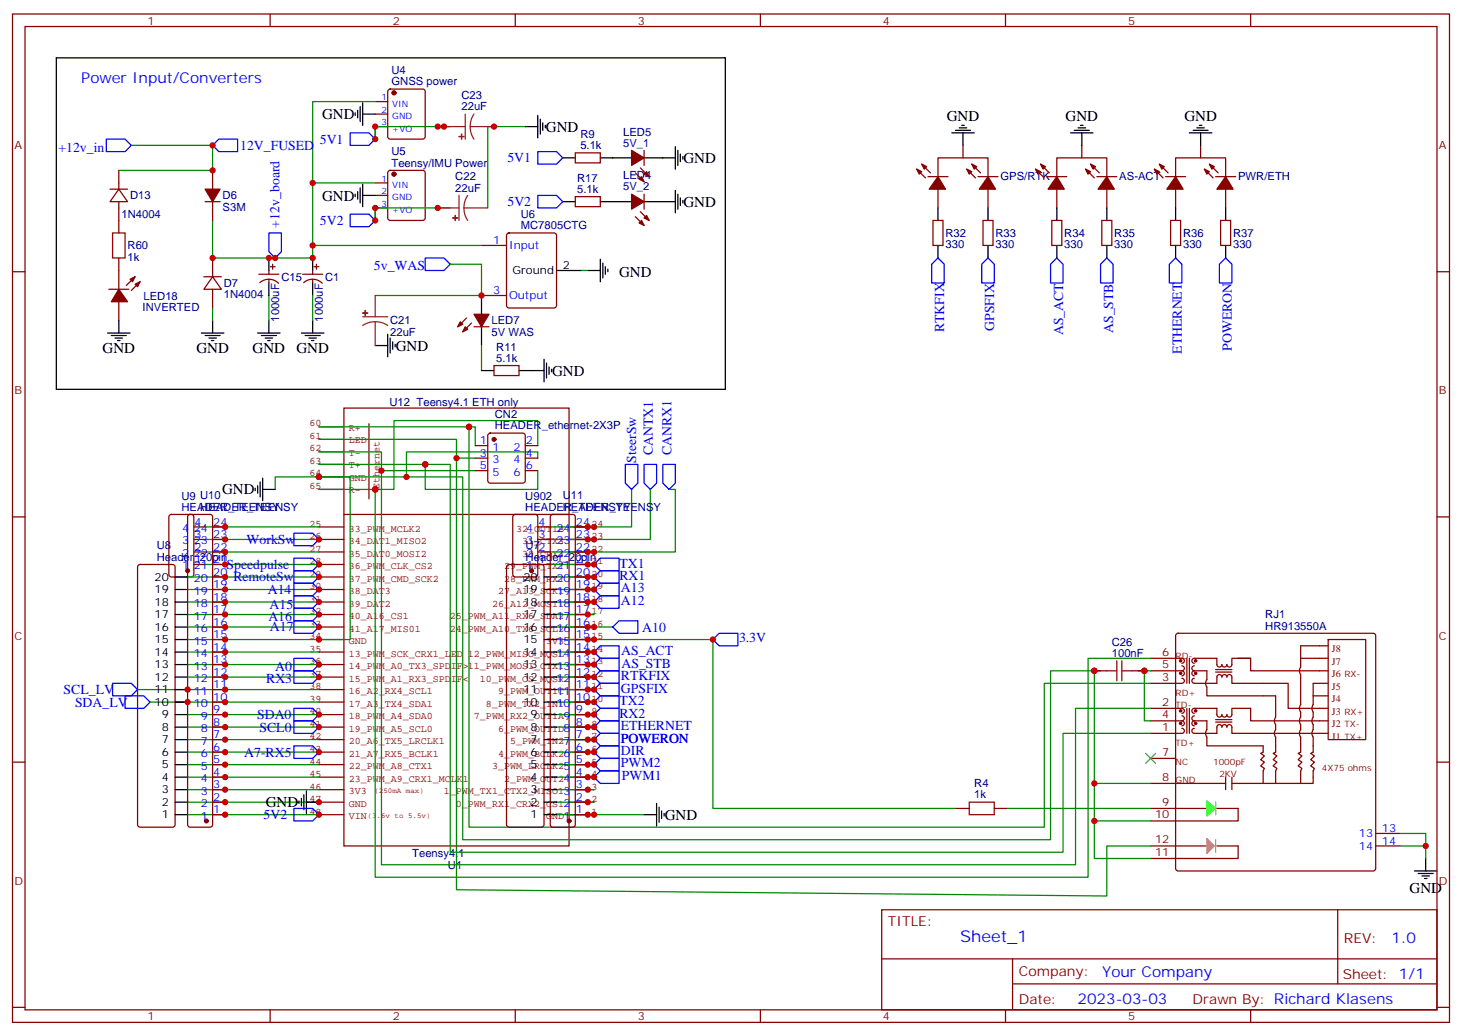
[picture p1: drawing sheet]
<svg xmlns="http://www.w3.org/2000/svg" width="412mm" height="292mm" viewBox="0 0 412 292" stroke-linecap="round" stroke-linejoin="round" font-family="sans-serif">
<g fill="none" stroke="#850000" stroke-width=".35">
<path d="M97 115.1h63.5v123.4h-63.5zM104.1 119.5v21.2M90 120.4h7M90 123.9h7M90 127.4h7M90 131h7M90 134.5h7M90 138h7M90 159.2h7M90 155.6h7M90 152.1h7M90 148.6h7"/>
<path d="M97 145.1h63.5M157 152.1h.1M160.5 159.2h7.1M160.5 155.6h7.1M160.5 152.1h7.1M160.5 148.6h7.1M90 176.8h7M90 173.3h7M90 169.8h7M90 166.2h7M90 162.7h7M160.5 176.8h7.1"/>
<path d="M160.5 173.3h7.1M160.5 169.8h7.1M160.5 166.2h7.1M160.5 162.7h7.1M90 198h7M90 194.5h7M90 190.9h7M90 187.4h7M90 183.9h7M90 180.3h7M160.5 198h7.1M160.5 194.5h7.1"/>
<path d="M160.5 190.9h7.1M160.5 187.4h7.1M160.5 183.9h7.1M160.5 180.3h7.1M90 201.5h7M90 205h7M90 208.6h7M90 212.1h7M90 215.6h7M90 219.1h7M160.5 201.5h7.1M160.5 205h7.1"/>
<path d="M160.5 208.6h7.1M160.5 212.1h7.1M160.5 215.6h7.1M160.5 219.1h7.1M90 222.7h7M90 226.2h7M90 229.7h7M160.5 222.7h7.1M160.5 226.2h7.1M160.5 229.7h7.1"/>
</g>
<g fill="none" stroke="#008700" stroke-width=".35">
<path d="M105.8 28.6h-17.6v23M105.8 35.7v3.5v-3.5h21.2M123.5 35.7h1.7M148.2 35.7h-10.6v22.9M37 41h23v7h-26.5M105.8 51.6h-17.6v21.1h-28.2v-10.5M105.8 58.6v3.6v-3.6h21.2M88.2 69.2h47.6M127 74.5h8.8v8.8h-30M164 76.3h1.8M60 86.9v3.5M75.8 83.3v7.1"/>
<path d="M88.2 83.3v7.1M135.8 97.4v7.1M77.6 138v-3.5h21.2v45.8h-45.9M90 138h15.8v109.4h201.1v-61.8h17.7M90 127.4h17.6v116.4h195.8v-44.1h21.2M90 131h37v109.3h172.9v-33.5h24.7M90 123.9h38.8v127l183.4 1.8v-14.2h12.4M90 120.4h42.3v112.9h162.3v-40.6h30M90 134.5h40.5v102.3h165.8v-47.6h14.1M107.6 132.7h26.5M119.9 131v7h31.8v-5.3M128.8 129.2h5.3"/>
<path d="M132.3 120.4h1.8v5.3M151.7 125.7v-7.1h-40.6v19.4h-5.3M151.7 129.2v-1.8h-37v7.1M178.2 138v10.6h-23M183.4 138v14.1h-28.2M188.7 138h1.8v17.6h-35.3M58.2 148.6h31.8M58.2 152.1h31.8M58.2 155.6h31.8M58.2 159.2h31.8M155.2 159.2h12.4M52.9 176.8h37.1"/>
<path d="M52.9 162.7h37.1M52.9 166.2h37.1M52.9 169.8h37.1M52.9 173.3h37.1M157 176.8h15.9M157 162.7h10.6M157 166.2h10.6M157 169.8h10.6M157 173.3h10.6M38.8 194.5h51.2M42.3 198h47.7M52.9 183.9h37.1"/>
<path d="M52.9 187.4h37.1M52.9 190.9h37.1M157 180.3h44.1v47.7h68.8M157 198h10.6M157 183.9h10.6M157 187.4h10.6M157 190.9h10.6M157 194.5h10.6M308.7 189.2v52.9h15.9M321 189.2h3.6M322.8 189.2v14.1h1.8M52.9 201.5h37.1"/>
<path d="M52.9 205h37.1M52.9 208.6h37.1M52.9 212.1h37.1M52.9 215.6h37.1M52.9 219.1h37.1M157 201.5h10.6M157 205h10.6M157 208.6h10.6M157 212.1h10.6M157 215.6h10.6M157 219.1h10.6M52.9 222.7h37.1"/>
<path d="M52.9 226.2h37.1M52.9 229.7h37.1M157 222.7h10.6M157 226.2h10.6M157 229.7h24.7M284 228h40.6M308.7 231.5h15.9M308.7 220.9h15.9M395.1 238.5h7.1v3.6M395.1 235h7.1v3.5"/>
</g>
<g fill="none" stroke="#870000" stroke-width=".35">
<path d="M3.5 4h405.4v284.3h-405.4zM7.1 7.5h398.2v277.3h-398.2zM76.2 4v3.5M145.3 4v3.5M214.5 4v3.5M283.6 4v3.5M352.8 4v3.5M105.8 28.6h3.6M105.8 32.2h3.6M105.8 35.7h3.6M109.6 25.3l.5-.2h9.1l.5 .2 .2 .5v12.7l-.2 .5-.5 .2h-9.1l-.5-.2-.2-.5v-12.7zM31 53.3h5"/>
<path d="M33.5 53.3l2.5 3.6h-5zM33.5 48v5.3M33.5 56.9v8.8M57.9 56.9h4.2M60 48v5.3M60 56.9v5.3M105.8 51.6h3.6M105.8 55.1h3.6M105.8 58.6h3.6M109.6 48.3l.5-.3h9.1l.5 .3 .2 .5v12.7l-.2 .5-.5 .2h-9.1l-.5-.3-.2-.4v-12.7zM162.3 55.5h7v2.8h-7zM162.3 43.1h7v2.8h-7z"/>
<path d="M179.2 48.8l2.5 2.4M180.6 59.7l2.5 2.5M180.6 47.3l2.5 2.5M181.7 42.4v4.2M181.7 54.8v4.2M258.6 47.7l2.5 2.5M260 46.3l2.5 2.5M261.8 49.8h5.6M264.6 51.6v-7.1h14.1v7.1M264.6 53.3v5.3M271.6 41v3.5M272.7 47.7l2.5 2.5"/>
<path d="M274.1 46.3l2.5 2.5M275.9 49.8h5.6M278.7 53.3v5.3M292.1 47.7l2.5 2.5M293.5 46.3l2.5 2.5M295.3 49.8h5.6M298.1 51.6v-7.1h14.1v7.1M298.1 53.3v5.3M305.2 41v3.5M306.2 47.7l2.5 2.5M307.6 46.3l2.5 2.5M309.4 49.8h5.6"/>
<path d="M312.2 53.3v5.3M325.6 47.7l2.5 2.5M327 46.3l2.5 2.5M328.8 49.8h5.6M331.6 51.6v-7.1h14.1v7.1M331.6 53.3v5.3M338.7 41v3.5M339.7 47.7l2.5 2.5M341.1 46.3l2.5 2.5M342.9 49.8h5.6M345.7 53.3v5.3M3.5 76.6h3.6"/>
<path d="M33.5 72.7v8.9M38.1 78l-2.5 2.5M39.5 79.4l-2.5 2.5M57.5 78h4.9M60 78l2.4 3.6h-4.9zM60 72.7v5.3M73 77.3h5.7M73.3 79.7a3.8 3.8 0 0 1 5.3 .2M75.8 76.3v1M75.8 78.7v1.1M76.2 75.2h1.4M76.9 74.5v1.4"/>
<path d="M85.4 77.3h5.6M85.7 79.7a3.8 3.8 0 0 1 5.2 .2M88.2 76.3v1M88.2 78.7v1.1M88.5 75.2h1.5M89.3 74.5v1.4M135.8 69.2h7.1M143.1 65.9l.5-.2h12.7l.6 .4 .1 20-.5 .7-12.9 .1-.7-.5v-20zM179.2 61.1l2.5 2.5M263.2 62.2h2.8v7h-2.8zM277.3 62.2h2.8v7h-2.8zM296.7 62.2h2.8v7h-2.8z"/>
<path d="M310.8 62.2h2.8v7h-2.8zM330.2 62.2h2.8v7h-2.8zM344.3 62.2h2.8v7h-2.8zM405.3 76.6h3.6M30.7 81.6h5.6M33.5 85.1v5.3M60 81.6v5.3M131.6 89.7l-2.5 2.4M133 91.1l-2.5 2.5M133.7 92.1h4.2M135.8 83.3h7.1M139.3 103.1h7.1v2.8h-7.1z"/>
<path d="M134.1 125.7h3.5M134.1 129.2h3.5M134.1 132.7h3.5M137.8 122.3l.5-.2h9.2l.5 .2 .2 .5v12.7l-.3 .5-.4 .2h-9.2l-.5-.2-.2-.5v-12.7zM148.2 125.7h3.5M148.2 129.2h3.5M148.2 132.7h3.5M3.5 145.8h3.6M39 159.4l.5-.2h9.2l.5 .2 .2 .5v72.7l-.2 .5-.5 .2h-9.2l-.5-.3-.2-.4v-72.7zM47.9 145.3l.4-.2h5.7l.6 .4 .1 16.5-.5 .6-5.9 .1-.6-.5-.1-16.4zM53.2 145.3l.4-.2h5.7l.5 .2 .2 .5v86.8l-.3 .5-.4 .2h-5.7l-.5-.3-.2-.4v-86.8zM54.7 159.2h3.5"/>
<path d="M54.7 155.6h3.5M54.7 152.1h3.5M54.7 148.6h3.5M60 159.2h3.5M60 155.6h3.5M60 152.1h3.5M60 148.6h3.5M143.1 159.4l.5-.2h9.2l.5 .2 .2 .5v72.7l-.3 .5-.4 .2h-9.2l-.5-.3-.2-.4v-72.7zM144.9 145.3l.4-.2h5.7l.6 .4 .1 16.5-.5 .6-5.9 .1-.6-.5-.1-16.4zM151.7 159.2h3.5M151.7 155.6h3.5M151.7 152.1h3.5"/>
<path d="M151.7 148.6h3.5M155.5 145.3l.4-.2h5.7l.5 .2 .2 .5v86.8l-.3 .5-.4 .2h-5.7l-.5-.3-.2-.4v-86.8zM162.3 159.2h3.5M162.3 155.6h3.5M162.3 152.1h3.5M162.3 148.6h3.5M405.3 145.8h3.6M60 176.8h3.5M60 173.3h3.5M60 169.8h3.5M60 166.2h3.5M60 162.7h3.5"/>
<path d="M162.3 176.8h3.5M162.3 173.3h3.5M162.3 169.8h3.5M162.3 166.2h3.5M162.3 162.7h3.5M331.8 178.8l.5-.2h55l.5 .2 .3 .5v65.6l-.3 .5-.5 .2h-55l-.5-.2-.2-.5v-65.6zM60 198h3.5M60 194.5h3.5M60 190.9h3.5M60 187.4h3.5M60 183.9h3.5M60 180.3h3.5"/>
<path d="M162.3 198h3.5M162.3 194.5h3.5M162.3 190.9h3.5M162.3 187.4h3.5M162.3 183.9h3.5M162.3 180.3h3.5M308.7 189.2h3.5M319.3 189.2h3.5M324.6 185.6h8.8a.71 .71 0 0 1 .7 .7 .71 .71 0 0 1-.7 .7M324.6 199.7h8.8a.71 .71 0 0 1 .7 .7 .71 .71 0 0 1-.7 .8M324.6 189.2h8.8M333.4 187.7a.71 .71 0 0 1 .7 .8 .71 .71 0 0 1-.7 .7"/>
<path d="M333.4 191.3a.71 .71 0 0 1 .7 .7 .71 .71 0 0 1-.7 .7h-8.8M333.4 189.2a.71 .71 0 0 1 .7 .7 .71 .71 0 0 1-.7 .7M334.8 185.6v7.1M334.8 199.7v7.1M335.5 185.6v7.1M335.5 199.7v7.1M336.9 187.7a.71 .71 0 0 0-.7 .8 .71 .71 0 0 0 .7 .7M336.9 191.3a.71 .71 0 0 0-.7 .7 .71 .71 0 0 0 .7 .7h6.4v-1.8a.71 .71 0 0 1 .7-.7 .71 .71 0 0 1 .7 .7 .71 .71 0 0 1 .7-.7 .71 .71 0 0 1 .7 .7 .71 .71 0 0 1 .7-.7 .71 .71 0 0 1 .7 .7v1.8h15.9v7h11.2M336.9 189.2a.71 .71 0 0 0-.7 .7 .71 .71 0 0 0 .7 .7M336.9 189.2h3.5v2.4a1.77 1.77 0 0 0 0 2.1v2.5h19.4v6a1.77 1.77 0 0 0 0 2.1M342.9 188.8h4.6M342.9 189.5h4.6"/>
<path d="M349.2 185.6h3.6v3.6h21.8M352.8 185.6h-5.3v1.8a.71 .71 0 0 1-.7 .7 .71 .71 0 0 1-.7-.7 .71 .71 0 0 1-.7 .7 .71 .71 0 0 1-.7-.7 .71 .71 0 0 1-.7 .7 .71 .71 0 0 1-.7-.7v-1.8h-6.4a.71 .71 0 0 0-.7 .7 .71 .71 0 0 0 .7 .7M366.9 185.6h7.7M370.4 196.2h4.2M374.6 180.3h10.6v28.3h-10.6zM374.6 182.1h-7.7v6a1.77 1.77 0 0 0 0 2.1v8.5a1.77 1.77 0 0 0 0 2.1v1.4a1.77 1.77 0 0 0 0 2.1v1.4a1.77 1.77 0 0 0 0 2.1M374.6 192.7h-4.2v6a1.77 1.77 0 0 0 0 2.1v1.4a1.77 1.77 0 0 0 0 2.1v1.4a1.77 1.77 0 0 0 0 2.1M3.5 214.9h3.6M60 219.1h3.5M60 215.6h3.5M60 212.1h3.5M60 208.6h3.5"/>
<path d="M60 205h3.5M60 201.5h3.5M162.3 219.1h3.5M162.3 215.6h3.5M162.3 212.1h3.5M162.3 208.6h3.5M162.3 205h3.5M162.3 201.5h3.5M324.6 203.3h8.8M324.6 213.9h7M333.4 201.9a.71 .71 0 0 1 .7 .7 .71 .71 0 0 1-.7 .7M333.4 205.4a.71 .71 0 0 1 .7 .7 .71 .71 0 0 1-.7 .7h-8.8"/>
<path d="M333.4 203.3a.71 .71 0 0 1 .7 .7 .71 .71 0 0 1-.7 .7M336.9 201.9a.71 .71 0 0 0-.7 .7 .71 .71 0 0 0 .7 .7M336.9 201.2a.71 .71 0 0 1-.7-.8 .71 .71 0 0 1 .7-.7h6.4v1.8a.71 .71 0 0 0 .7 .7 .71 .71 0 0 0 .7-.7 .71 .71 0 0 0 .7 .7 .71 .71 0 0 0 .7-.7 .71 .71 0 0 0 .7 .7 .71 .71 0 0 0 .7-.7v-1.8h5.3v3.6h21.8M336.9 205.4a.71 .71 0 0 0-.7 .7 .71 .71 0 0 0 .7 .7h6.4v-1.8a.71 .71 0 0 1 .7-.7 .71 .71 0 0 1 .7 .7 .71 .71 0 0 1 .7-.7 .71 .71 0 0 1 .7 .7 .71 .71 0 0 1 .7-.7 .71 .71 0 0 1 .7 .7v1.8h27.1M336.9 203.3a.71 .71 0 0 0-.7 .7 .71 .71 0 0 0 .7 .7M336.9 203.3h3.5v2.4a1.77 1.77 0 0 0 0 2.1M340.4 207.9v2.4h15.9v1.8l-.7 .3 1.1 .7-1.1 1.1 1.1 .7-1.1 1.1 1.1 .7-.4 .7v3.5M342.9 202.9h4.6M342.9 203.6h4.6M345.7 219.1v3.6M347.5 219.1v3.6M359.8 204.3v1.4a1.77 1.77 0 0 0 0 2.1"/>
<path d="M359.8 207.9v4.2l-.7 .3 1.1 .7-1.1 1.1 1.1 .7-1.1 1.1 1.1 .7-.4 .7v3.5M366.9 207.9v4.2l-.7 .3 1 .7-1 1.1 1 .7-1 1.1 1 .7-.3 .7v3.5M370.4 207.9v4.2l-.7 .3 1.1 .7-1.1 1.1 1.1 .7-1.1 1.1 1.1 .7-.4 .7v3.5h-22.9M405.3 214.9h3.6M60 229.7h3.5M60 226.2h3.5M60 222.7h3.5M162.3 229.7h3.5M162.3 226.2h3.5M162.3 222.7h3.5M269.9 228h3.5M280.5 228h3.5"/>
<path d="M324.6 220.9h21.1M324.6 228h15.5M324.6 238.5h15.5M343.3 238.5h5.9v3.6h-24.6M343.3 228h5.9v3.5h-24.6M388.1 238.5h7M388.1 235h7M248.7 256.5h156.6v28.3h-156.6zM377.3 256.6v20.8M248.7 270.4h156.5M285.6 277.4h119.6M285.6 270.4v14.1"/>
<path d="M3.5 284.1h3.6M76.2 284.8v3.5M145.3 284.8v3.5M214.5 284.8v3.5M283.6 284.8v3.5M352.8 284.8v3.5M405.3 284.1h3.6"/>
</g>
<g fill="#870000" stroke="#870000" stroke-width=".28">
<circle cx="333" cy="186.3" r=".35"/>
<circle cx="333" cy="189.9" r=".35"/>
<circle cx="337.3" cy="186.3" r=".35"/>
<circle cx="337.3" cy="189.9" r=".35"/>
<circle cx="333" cy="200.4" r=".35"/>
<circle cx="333" cy="204" r=".35"/>
<circle cx="337.3" cy="200.4" r=".35"/>
<circle cx="337.3" cy="204" r=".35"/>
</g>
<path d="M340.4 225.8l2.5 2.2-2.5 2.1z" fill="#0f0" stroke="#0f0" stroke-width=".35"/>
<path d="M340.4 236.4l2.1 2.1-2.1 2.2z" fill="#ffed00" stroke="#ffed00" stroke-width=".35"/>
<path d="M342.9 226.2v3.5" fill="none" stroke="#0f0" stroke-width=".35"/>
<path d="M342.9 236.8v3.5" fill="none" stroke="#ffed00" stroke-width=".35"/>
<g fill="none" stroke="#000" stroke-width=".35">
<path d="M15.9 16.3h188.7v93.5h-188.7zM100.2 31.8v.7M100.9 31.1v2.1M101.6 30.1v4.2M102.3 32.2h3.5M102.3 29v6.3M148.2 35.7h3.5M151.7 32.5v6.4M152.4 33.6v4.2M153.1 34.6v2.2M153.8 35.3v.8M268.5 37.5h6.3"/>
<path d="M269.5 36.8h4.3M270.6 36.1h2.1M271.3 35.3h.7M271.6 37.5v3.5M302 37.5h6.3M303 36.8h4.3M304.1 36.1h2.1M304.8 35.3h.7M305.2 37.5v3.5M335.5 37.5h6.3M336.5 36.8h4.3M337.6 36.1h2.1"/>
<path d="M338.3 35.3h.7M338.7 37.5v3.5M100.2 54.8v.7M100.9 54v2.2M101.6 53v4.2M102.3 51.9v6.4M102.3 55.1h3.5M158.7 56.9h3.6M158.7 44.5h3.6M169.3 56.9h8.9M169.3 44.5h8.9M181.7 56.9h8.8"/>
<path d="M181.7 44.5h8.8M190.5 41.3v6.4M190.5 53.7v6.3M191.2 42.4v4.2M191.2 54.8v4.2M191.9 43.5v2.1M191.9 55.8v2.1M192.6 44.2v.7M192.6 56.5v.7M264.6 58.6v3.6M278.7 58.6v3.6M298.1 58.6v3.6"/>
<path d="M312.2 58.6v3.6M331.6 58.6v3.6M345.7 58.6v3.6M75.8 72.7v3.6M75.8 79.8v3.5M88.2 72.7v3.6M88.2 79.8v3.5M157 76.3h7M165.8 76.3h3.5M169.3 73.1v6.3M170 74.2v4.2M170.7 75.2v2.1"/>
<path d="M171.4 75.9v.7M264.6 69.2v3.5M278.7 69.2v3.5M298.1 69.2v3.5M312.2 69.2v3.5M331.6 69.2v3.5M345.7 69.2v3.5M30.3 93.9h6.4M31.4 94.6h4.2M32.5 95.3h2.1M33.2 96h.7M33.5 90.4v3.5"/>
<path d="M56.8 93.9h6.3M57.9 94.6h4.2M58.9 95.3h2.1M59.6 96h.7M60 90.4v3.5M72.7 93.9h6.3M73.7 94.6h4.3M74.8 95.3h2.1M75.5 96h.7M75.8 90.4v3.5M85 93.9h6.4M86.1 94.6h4.2"/>
<path d="M87.1 95.3h2.2M87.8 96h.7M88.2 90.4v3.5M105.8 97.4h3.6M109.4 94.3v6.3M110.1 95.3v4.3M110.8 96.4v2.1M111.5 97.1v.7M135.8 83.3v5.3M135.8 92.1v5.3M135.8 104.5h3.5M146.4 104.5h7.1"/>
<path d="M153.5 101.3v6.4M154.2 102.4v4.2M154.9 103.4v2.2M155.6 104.1v.7M72 137.7v.7M72.7 136.9v2.2M73.4 135.9v4.2M74.1 138h3.5M74.1 134.8v6.4M49.4 176.8h3.5M49.4 173.3h3.5M49.4 169.8h3.5"/>
<path d="M49.4 166.2h3.5M49.4 162.7h3.5M153.5 176.8h3.5M153.5 173.3h3.5M153.5 169.8h3.5M153.5 166.2h3.5M153.5 162.7h3.5M49.4 198h3.5M49.4 194.5h3.5M49.4 190.9h3.5M49.4 187.4h3.5M49.4 183.9h3.5"/>
<path d="M49.4 180.3h3.5M153.5 198h3.5M153.5 194.5h3.5M153.5 190.9h3.5M153.5 187.4h3.5M153.5 183.9h3.5M153.5 180.3h3.5M49.4 219.1h3.5M49.4 215.6h3.5M49.4 212.1h3.5M49.4 208.6h3.5M49.4 205h3.5"/>
<path d="M49.4 201.5h3.5M153.5 219.1h3.5M153.5 215.6h3.5M153.5 212.1h3.5M153.5 208.6h3.5M153.5 205h3.5M153.5 201.5h3.5M49.4 226.2h3.5M49.4 229.7h3.5M49.4 222.7h3.5M84.3 225.8v.8M85 225.1v2.2"/>
<path d="M85.7 224.1v4.2M86.4 226.2h3.6M86.4 223v6.4M153.5 226.2h3.5M153.5 229.7h3.5M153.5 222.7h3.5M181.7 229.7h3.5M185.2 226.6v6.3M185.9 227.6v4.2M186.6 228.7v2.1M187.3 229.4v.7M399 245.6h6.3"/>
<path d="M400 246.3h4.3M401.1 247h2.1M401.8 247.7h.7M402.2 242.1v3.5"/>
</g>
<path d="M323.1 212.4l2.9 2.9M326 212.4l-2.9 2.9" fill="none" stroke="#3c3" stroke-width=".35"/>
<g fill="none" stroke="#00f" stroke-width=".35">
<path d="M30 39.2h5.3l1.7 1.8-1.7 1.8h-5.3zM61.7 39.2h5.3v3.6h-5.3l-1.7-1.8zM98.8 37.5h5.3l1.7 1.7-1.7 1.8h-5.3zM151.7 55.1h5.3l1.7 1.8-1.7 1.7h-5.3zM151.7 42.8h5.3l1.7 1.7-1.7 1.8h-5.3zM75.8 65.7h3.6v5.3l-1.8 1.7-1.8-1.7zM98.8 60.4h5.3l1.7 1.8-1.7 1.7h-5.3zM119.9 72.7h5.3l1.8 1.8-1.8 1.8h-5.3zM264.6 72.7l1.7 1.8v5.3h-3.5v-5.3zM278.7 72.7l1.8 1.8v5.3h-3.6v-5.3zM298.1 72.7l1.8 1.8v5.3h-3.6v-5.3zM312.2 72.7l1.8 1.8v5.3h-3.6v-5.3z"/>
<path d="M331.6 72.7l1.8 1.8v5.3h-3.6v-5.3zM345.7 72.7l1.8 1.8v5.3h-3.5v-5.3zM176.4 131h3.5v5.2l-1.7 1.8-1.8-1.8zM181.7 131h3.5v5.2l-1.8 1.8-1.7-1.8zM187 131h3.5v5.2l-1.8 1.8-1.7-1.8zM82.9 157.4h5.3l1.8 1.8-1.8 1.7h-5.3zM82.9 150.4h5.3l1.8 1.7-1.8 1.8h-5.3zM167.6 159.2l1.7-1.8h5.3v3.5h-5.3zM82.9 168h5.3l1.8 1.8-1.8 1.7h-5.3zM82.9 171.5h5.3l1.8 1.8-1.8 1.7h-5.3zM82.9 175h5.3l1.8 1.8-1.8 1.8h-5.3zM82.9 160.9h5.3l1.8 1.8-1.8 1.8h-5.3z"/>
<path d="M82.9 164.5h5.3l1.8 1.7-1.8 1.8h-5.3zM167.6 166.2l1.7-1.7h5.3v3.5h-5.3zM167.6 169.8l1.7-1.8h5.3v3.5h-5.3zM167.6 162.7l1.7-1.8h5.3v3.6h-5.3zM172.9 176.8l1.7-1.8h5.3v3.6h-5.3zM31.7 192.7h5.3l1.8 1.8-1.8 1.7h-5.3zM35.3 196.2h5.3l1.7 1.8-1.7 1.7h-5.3zM82.9 185.6h5.3l1.8 1.8-1.8 1.8h-5.3zM82.9 189.2h5.3l1.8 1.7-1.8 1.8h-5.3zM82.9 199.7h5.3l1.8 1.8-1.8 1.8h-5.3zM167.6 187.4l1.7-1.8h5.3v3.6h-5.3zM167.6 183.9l1.7-1.8h5.3v3.5h-5.3z"/>
<path d="M167.6 190.9l1.7-1.7h5.3v3.5h-5.3zM167.6 198l1.7-1.8h5.3v3.5h-5.3zM169.3 192.7h5.3v3.5h-5.3l-1.7-1.7zM169.3 199.7h5.3v3.6h-5.3l-1.7-1.8zM201.1 180.3l1.7-1.7h5.3v3.5h-5.3zM82.9 210.3h5.3l1.8 1.8-1.8 1.8h-5.3zM82.9 203.3h5.3l1.8 1.7-1.8 1.8h-5.3zM167.6 208.6l1.7-1.8h5.3v3.5h-5.3zM167.6 205l1.7-1.7h5.3v3.5h-5.3zM167.6 215.6l1.7-1.7h5.3v3.5h-5.3zM167.6 219.1l1.7-1.7h5.3v3.5h-5.3zM167.6 212.1l1.7-1.8h5.3v3.6h-5.3z"/>
<path d="M82.9 228h5.3l1.8 1.7-1.8 1.8h-5.3z"/>
</g>
<g fill="#870000" stroke="#870000" stroke-width=".35">
<path d="M274.1 46.3l1.4 .7-.7 .7z"/>
<path d="M272.7 47.7l1.4 .7-.7 .7z"/>
<path d="M278.7 49.8l2.1 3.5h-4.6z"/>
<path d="M260 46.3l1.4 .7-.7 .7z"/>
<path d="M258.6 47.7l1.4 .7-.7 .7z"/>
<path d="M264.6 49.8l2.1 3.5h-4.6z"/>
<path d="M307.6 46.3l1.4 .7-.7 .7z"/>
<path d="M306.2 47.7l1.4 .7-.7 .7z"/>
<path d="M312.2 49.8l2.1 3.5h-4.6z"/>
<path d="M293.5 46.3l1.4 .7-.7 .7z"/>
<path d="M292.1 47.7l1.4 .7-.7 .7z"/>
<path d="M298.1 49.8l2.1 3.5h-4.6z"/>
<path d="M341.1 46.3l1.4 .7-.7 .7z"/>
<path d="M339.7 47.7l1.4 .7-.7 .7z"/>
<path d="M345.7 49.8l2.1 3.5h-4.5z"/>
<path d="M327 46.3l1.4 .7-.7 .7z"/>
<path d="M325.6 47.7l1.4 .7-.7 .7z"/>
<path d="M331.6 49.8l2.1 3.5h-4.6z"/>
<path d="M57.9 53.3h4.2l-2.1 3.6z"/>
<path d="M36.7 78.7l1.4-.7-.7 1.4z"/>
<path d="M38.1 80.2l1.4-.8-.7 1.5z"/>
<path d="M33.5 81.6l2.5 3.5h-4.6z"/>
<path d="M133.7 88.6h4.2l-2.1 3.5z"/>
<path d="M131.2 92.1l.7 .8-1.4 .7z"/>
<path d="M129.8 90.7l.7 .7-1.4 .7z"/>
<path d="M178.2 54.8l3.5 2.1-3.5 2.1z"/>
<path d="M182.4 60.7l.7 1.5-1.4-.7z"/>
<path d="M180.3 62.9l.7-.7 .7 1.4z"/>
<path d="M178.2 42.4l3.5 2.1-3.5 2.1z"/>
<path d="M181.7 49.1l.7-.7 .7 1.4z"/>
<path d="M180.3 50.5l.7-.7 .7 1.4z"/>
<circle cx="111.1" cy="49.1" r=".53"/>
<circle cx="111.1" cy="26.2" r=".53"/>
<circle cx="149.9" cy="160.9" r=".53"/>
<circle cx="52.9" cy="160.9" r=".53"/>
<circle cx="139.3" cy="123.9" r=".53"/>
<circle cx="58.2" cy="231.5" r=".53"/>
<circle cx="160.5" cy="231.5" r=".53"/>
</g>
<g fill="none" stroke="#8c2424" stroke-width=".35">
<path d="M125.2 35.7h6M131.2 32.2v7M132.6 35.7l.3 1.9 .8 1.6M132.6 35.7h6.7M133.7 32.2l-.8 1.6-.3 1.9M123.5 58.6h6M129.5 55.1v7.1M130.9 58.6l.2 1.9 .8 1.7M130.9 58.6h6.7M131.9 55.1l-.8 1.7-.2 1.8M102.3 89.3h7.1M105.8 90.7l1.9 .3 1.7 .8"/>
<path d="M105.8 90.7l-1.8 .3-1.7 .8M105.8 83.3v6M105.8 90.7v6.7"/>
</g>
<g fill="#8c2424" stroke="#8c2424" stroke-width=".35">
<path d="M102.3 88.3h1.4z"/>
<path d="M103 87.6v1.4z"/>
<path d="M128.4 60.7v1.5z"/>
<path d="M127.7 61.4l1.4 .1z"/>
<path d="M130.2 37.8v1.4z"/>
<path d="M129.5 38.5h1.4z"/>
</g>
<path d="M31.7 65.7h3.6v7h-3.6zM312.2 189.2h2.8M315 186.3v5.7M316.4 189.2h2.9M316.4 186.3v5.7M273.4 226.2h7.1v3.5h-7.1z" fill="none" stroke="#a10000" stroke-width=".35"/>
<g fill="#c00">
<circle cx="308.7" cy="189.2" r=".88"/>
<circle cx="322.8" cy="189.2" r=".88"/>
<circle cx="135.8" cy="83.3" r=".88"/>
<circle cx="105.8" cy="35.7" r=".88"/>
<circle cx="105.8" cy="58.6" r=".88"/>
<circle cx="123.5" cy="35.7" r=".88"/>
<circle cx="123.5" cy="58.6" r=".88"/>
<circle cx="105.8" cy="138" r=".88"/>
<circle cx="119.9" cy="131" r=".88"/>
<circle cx="132.3" cy="120.4" r=".88"/>
<circle cx="201.1" cy="180.3" r=".88"/>
<circle cx="308.7" cy="220.9" r=".88"/>
<circle cx="308.7" cy="231.5" r=".88"/>
<circle cx="402.2" cy="238.5" r=".88"/>
<circle cx="107.6" cy="132.7" r=".88"/>
<circle cx="128.8" cy="129.2" r=".88"/>
<circle cx="114.7" cy="134.5" r=".88"/>
<circle cx="90" cy="134.5" r=".88"/>
<circle cx="167.6" cy="229.7" r=".88"/>
<circle cx="167.6" cy="148.6" r=".88"/>
<circle cx="167.6" cy="152.1" r=".88"/>
<circle cx="167.6" cy="155.6" r=".88"/>
<circle cx="167.6" cy="176.8" r=".88"/>
<circle cx="167.6" cy="219.1" r=".88"/>
<circle cx="90" cy="180.3" r=".88"/>
<circle cx="167.6" cy="201.5" r=".88"/>
<circle cx="167.6" cy="205" r=".88"/>
<circle cx="167.6" cy="208.6" r=".88"/>
<circle cx="167.6" cy="212.1" r=".88"/>
<circle cx="167.6" cy="215.6" r=".88"/>
<circle cx="90" cy="229.7" r=".88"/>
<circle cx="90" cy="226.2" r=".88"/>
<circle cx="90" cy="190.9" r=".88"/>
<circle cx="90" cy="187.4" r=".88"/>
<circle cx="90" cy="176.8" r=".88"/>
<circle cx="90" cy="173.3" r=".88"/>
<circle cx="90" cy="169.8" r=".88"/>
<circle cx="90" cy="162.7" r=".88"/>
<circle cx="90" cy="159.2" r=".88"/>
<circle cx="90" cy="152.1" r=".88"/>
<circle cx="167.6" cy="159.2" r=".88"/>
<circle cx="167.6" cy="162.7" r=".88"/>
<circle cx="167.6" cy="166.2" r=".88"/>
<circle cx="167.6" cy="169.8" r=".88"/>
<circle cx="167.6" cy="180.3" r=".88"/>
<circle cx="167.6" cy="183.9" r=".88"/>
<circle cx="167.6" cy="187.4" r=".88"/>
<circle cx="167.6" cy="190.9" r=".88"/>
<circle cx="167.6" cy="194.5" r=".88"/>
<circle cx="167.6" cy="198" r=".88"/>
<circle cx="125.2" cy="35.7" r=".88"/>
<circle cx="139.3" cy="35.7" r=".88"/>
<circle cx="90" cy="212.1" r=".88"/>
<circle cx="90" cy="205" r=".88"/>
<circle cx="90" cy="201.5" r=".88"/>
<circle cx="90" cy="166.2" r=".88"/>
<circle cx="60" cy="48" r=".88"/>
<circle cx="60" cy="72.7" r=".88"/>
<circle cx="75.8" cy="72.7" r=".88"/>
<circle cx="77.6" cy="72.7" r=".88"/>
<circle cx="88.2" cy="72.7" r=".88"/>
<circle cx="88.2" cy="51.6" r=".88"/>
<circle cx="105.8" cy="39.2" r=".88"/>
<circle cx="105.8" cy="62.2" r=".88"/>
<circle cx="88.2" cy="69.2" r=".88"/>
<circle cx="63.5" cy="229.7" r=".88"/>
<circle cx="63.5" cy="226.2" r=".88"/>
<circle cx="63.5" cy="222.7" r=".88"/>
<circle cx="63.5" cy="219.1" r=".88"/>
<circle cx="63.5" cy="215.6" r=".88"/>
<circle cx="63.5" cy="212.1" r=".88"/>
<circle cx="63.5" cy="208.6" r=".88"/>
<circle cx="63.5" cy="205" r=".88"/>
<circle cx="63.5" cy="201.5" r=".88"/>
<circle cx="63.5" cy="198" r=".88"/>
<circle cx="63.5" cy="194.5" r=".88"/>
<circle cx="63.5" cy="190.9" r=".88"/>
<circle cx="63.5" cy="187.4" r=".88"/>
<circle cx="63.5" cy="183.9" r=".88"/>
<circle cx="63.5" cy="180.3" r=".88"/>
<circle cx="63.5" cy="176.8" r=".88"/>
<circle cx="63.5" cy="173.3" r=".88"/>
<circle cx="63.5" cy="169.8" r=".88"/>
<circle cx="63.5" cy="166.2" r=".88"/>
<circle cx="63.5" cy="162.7" r=".88"/>
<circle cx="63.5" cy="159.2" r=".88"/>
<circle cx="63.5" cy="155.6" r=".88"/>
<circle cx="63.5" cy="152.1" r=".88"/>
<circle cx="63.5" cy="148.6" r=".88"/>
<circle cx="165.8" cy="229.7" r=".88"/>
<circle cx="165.8" cy="226.2" r=".88"/>
<circle cx="165.8" cy="222.7" r=".88"/>
<circle cx="165.8" cy="219.1" r=".88"/>
<circle cx="165.8" cy="215.6" r=".88"/>
<circle cx="165.8" cy="212.1" r=".88"/>
<circle cx="165.8" cy="208.6" r=".88"/>
<circle cx="165.8" cy="205" r=".88"/>
<circle cx="165.8" cy="201.5" r=".88"/>
<circle cx="165.8" cy="198" r=".88"/>
<circle cx="165.8" cy="194.5" r=".88"/>
<circle cx="165.8" cy="190.9" r=".88"/>
<circle cx="165.8" cy="187.4" r=".88"/>
<circle cx="165.8" cy="183.9" r=".88"/>
<circle cx="165.8" cy="180.3" r=".88"/>
<circle cx="165.8" cy="176.8" r=".88"/>
<circle cx="165.8" cy="173.3" r=".88"/>
<circle cx="165.8" cy="169.8" r=".88"/>
<circle cx="165.8" cy="166.2" r=".88"/>
<circle cx="165.8" cy="162.7" r=".88"/>
<circle cx="165.8" cy="159.2" r=".88"/>
<circle cx="165.8" cy="155.6" r=".88"/>
<circle cx="165.8" cy="152.1" r=".88"/>
<circle cx="165.8" cy="148.6" r=".88"/>
<circle cx="60" cy="41" r=".88"/>
<circle cx="52.9" cy="198" r=".88"/>
<circle cx="52.9" cy="194.5" r=".88"/>
</g>
<text font-size="4.6" fill="#00f" x="270.8" y="265.6">Sheet_1</text>
<g font-size="4.2" fill="#00f">
<text x="22.9" y="23.4">Power Input/Converters</text>
<text x="392.5" y="265.8">1.0</text>
<text x="310.9" y="275.4">Your Company</text>
<text x="304" y="283.2">2023-03-03</text>
</g>
<g font-size="4.2">
<text x="90.8" y="33.6">GND</text>
<text x="267.1" y="34.2">GND</text>
<text x="300.6" y="34.2">GND</text>
<text x="334.1" y="34.2">GND</text>
<text x="154" y="37.1">GND</text>
<text x="192.8" y="46">GND</text>
<text x="90.8" y="56.5">GND</text>
<text x="192.8" y="58.3">GND</text>
<text x="174.6" y="78">GND</text>
<text x="28.9" y="99.6">GND</text>
<text x="55.4" y="99.6">GND</text>
<text x="71.3" y="99.6">GND</text>
<text x="83.6" y="99.6">GND</text>
<text x="111.7" y="98.9">GND</text>
<text x="155.8" y="105.9">GND</text>
<text x="62.6" y="139.4">GND</text>
<text x="75" y="227.6">GND</text>
<text x="187.5" y="231.1">GND</text>
<text x="397.6" y="251.7">GND</text>
</g>
<g font-size="3.9" fill="#00f">
<text x="90.2" y="40.5">5V1</text>
<text x="16.5" y="42.8">+12v_in</text>
<text x="67.7" y="42.2">12V_FUSED</text>
<text x="143.1" y="45.8">5V1</text>
<text x="143.1" y="58.1">5V2</text>
<text x="78.9" y="64.2" transform="rotate(-90 78.9 64.2)">+12v_board</text>
<text x="90.2" y="63.4">5V2</text>
<text x="105.5" y="76.3">5v_WAS</text>
<text x="266.3" y="93.7" transform="rotate(-90 266.3 93.7)">RTKFIX</text>
<text x="280.5" y="93.3" transform="rotate(-90 280.5 93.3)">GPSFIX</text>
<text x="299.9" y="94.5" transform="rotate(-90 299.9 94.5)">AS_ACT</text>
<text x="314" y="93.9" transform="rotate(-90 314 93.9)">AS_STB</text>
<text x="333.4" y="99.8" transform="rotate(-90 333.4 99.8)">ETHERNET</text>
<text x="347.5" y="98.9" transform="rotate(-90 347.5 98.9)">POWERON</text>
<text x="179.4" y="130.4" transform="rotate(-90 179.4 130.4)">SteerSw</text>
<text x="184.1" y="128.4" transform="rotate(-90 184.1 128.4)">CANTX1</text>
<text x="189.4" y="128.4" transform="rotate(-90 189.4 128.4)">CANRX1</text>
<text x="69.6" y="153.4">WorkSw</text>
<text x="63.9" y="160.4">Speedpulse</text>
<text x="174.7" y="160">TX1</text>
<text x="65.8" y="164">RemoteSw</text>
<text x="75.5" y="167.5">A14</text>
<text x="174.7" y="163.6">RX1</text>
<text x="175.2" y="167">A13</text>
<text x="76" y="171.6">A15</text>
<text x="175.2" y="170.5">A12</text>
<text x="75.7" y="175">A16</text>
<text x="76.1" y="178.1">A17</text>
<text x="181.2" y="178.1">A10</text>
<text x="175.2" y="184.7">AS_ACT</text>
<text x="208.5" y="181.1">3.3V</text>
<text x="77.6" y="189.2">A0</text>
<text x="175.1" y="191.8">RTKFIX</text>
<text x="175.3" y="188.2">AS_STB</text>
<text x="17.9" y="195.7">SCL_LV</text>
<text x="75.1" y="192.7">RX3</text>
<text x="175.1" y="195.3">GPSFIX</text>
<text x="21.2" y="199.2">SDA_LV</text>
<text x="72.5" y="202.8">SDA0</text>
<text x="174.7" y="202.4">RX2</text>
<text x="174.7" y="198.8">TX2</text>
<text x="73.2" y="206.3">SCL0</text>
<text x="175.1" y="205.9">ETHERNET</text>
<text x="175.1" y="209.4">POWERON</text>
<text x="68.9" y="213.3">A7-RX5</text>
<text x="175.2" y="212.8">DIR</text>
<text x="175.2" y="216.3">PWM2</text>
<text x="175.4" y="219.9">PWM1</text>
<text x="74.4" y="231">5V2</text>
</g>
<g font-size="3.9" fill="#800">
<text x="250.5" y="261.1">TITLE:</text>
<text x="379.1" y="265.8">REV:</text>
<text x="287.4" y="275.3">Company:</text>
<text x="378.7" y="275.9">Sheet: 1/1</text>
<text x="287.4" y="283">Date:</text>
<text x="336.4" y="283.1">Drawn By: Richard Klasens</text>
</g>
<g font-size="3.2" fill="#800">
<text x="41.6" y="6.9">1</text>
<text x="110.8" y="6.9">2</text>
<text x="179.9" y="6.9">3</text>
<text x="249.1" y="6.9">4</text>
<text x="318.2" y="6.9">5</text>
<text x="4.1" y="42.1">A</text>
<text x="405.9" y="42.1">A</text>
<text x="4.1" y="111.2">B</text>
<text x="405.9" y="111.2">B</text>
<text x="4.1" y="180.3">C</text>
<text x="327.8" y="184.9">6</text>
<text x="405.9" y="180.3">C</text>
<text x="327.8" y="188.5">5</text>
<text x="327.8" y="192">3</text>
<text x="327.8" y="199">2</text>
<text x="327.8" y="202.6">4</text>
<text x="327.8" y="206.1">1</text>
<text x="327.8" y="213.1">7</text>
<text x="327.8" y="220.2">8</text>
<text x="327.8" y="227.3">9</text>
<text x="325.8" y="230.8">10</text>
<text x="325.8" y="237.8">12</text>
<text x="325.8" y="241.4">11</text>
<text x="4.1" y="249.5">D</text>
<text x="405.9" y="249.5">D</text>
<text x="41.6" y="287.8">1</text>
<text x="110.8" y="287.8">2</text>
<text x="179.9" y="287.8">3</text>
<text x="249.1" y="287.8">4</text>
<text x="318.2" y="287.8">5</text>
</g>
<g font-size="3.2" fill="#000080">
<text x="110.4" y="20.8">U4</text>
<text x="110.4" y="24.1">GNSS power</text>
<text x="130.2" y="27.9">C23</text>
<text x="130.2" y="31.1">22uF</text>
<text x="163.7" y="38.9">R9</text>
<text x="175.8" y="41.3">5V_1</text>
<text x="175.8" y="38.2">LED5</text>
<text x="110.4" y="47">Teensy/IMU Power</text>
<text x="110.4" y="43.8">U5</text>
<text x="163.7" y="42.1">5.1k</text>
<text x="128.4" y="50.8">C22</text>
<text x="162.8" y="51.3">R17</text>
<text x="175.8" y="53.7">5V_2</text>
<text x="175.8" y="50.6">LED4</text>
<text x="282.2" y="50.9">GPS/RTK</text>
<text x="315.7" y="50.9">AS-ACT</text>
<text x="349.2" y="50.9">PWR/ETH</text>
<text x="36.7" y="56.3">D13</text>
<text x="62.8" y="59.4">S3M</text>
<text x="62.8" y="56.3">D6</text>
<text x="128.4" y="54">22uF</text>
<text x="162.8" y="54.4">5.1k</text>
<text x="34.3" y="61.5">1N4004</text>
<text x="146.9" y="64.6">MC7805CTG</text>
<text x="146.9" y="61.5">U6</text>
<text x="36" y="70.3">R60</text>
<text x="266.7" y="70">330</text>
<text x="266.7" y="66.9">R32</text>
<text x="280.8" y="70">330</text>
<text x="280.8" y="66.9">R33</text>
<text x="300.2" y="70">330</text>
<text x="300.2" y="66.9">R34</text>
<text x="314.3" y="70">330</text>
<text x="314.3" y="66.9">R35</text>
<text x="333.7" y="70">330</text>
<text x="333.7" y="66.9">R36</text>
<text x="347.8" y="70">330</text>
<text x="347.8" y="66.9">R37</text>
<text x="36" y="73.5">1k</text>
<text x="63.1" y="80.9">D7</text>
<text x="79.4" y="79.2">C15</text>
<text x="91.7" y="79.2">C1</text>
<text x="40.2" y="87.7">INVERTED</text>
<text x="40.5" y="84.5">LED18</text>
<text x="63.1" y="84.1">1N4004</text>
<text x="78.7" y="90.7" transform="rotate(-90 78.7 90.7)">1000uF</text>
<text x="91.1" y="90.7" transform="rotate(-90 91.1 90.7)">1000uF</text>
<text x="110.1" y="94.6">22uF</text>
<text x="110.1" y="91.4">C21</text>
<text x="138.6" y="94.7">5V WAS</text>
<text x="138.6" y="91.5">LED7</text>
<text x="140" y="98.9">R11</text>
<text x="140" y="102">5.1k</text>
<text x="109.9" y="114.5">U12 Teensy4.1 ETH only</text>
<text x="139.6" y="117.9">CN2</text>
<text x="139.6" y="121.1">HEADER_ethernet-2X3P</text>
<text x="51.2" y="140.9">U9 U10</text>
<text x="148.2" y="140.9">U902</text>
<text x="158.8" y="140.8">U11</text>
<text x="51.2" y="144">HEADER_TEENSY</text>
<text x="56.5" y="144">HEADER_TEENSY</text>
<text x="148.2" y="144">HEADER_TEENSYY</text>
<text x="158.8" y="144">HEADER_TEENSY</text>
<text x="44.2" y="154.9">U8</text>
<text x="148.3" y="154.9">U7</text>
<text x="44.2" y="158.1">Header_20pin</text>
<text x="148.3" y="158.1">Header_20pin</text>
<text x="356.9" y="177.5">HR913550A</text>
<text x="356.9" y="174.3">RJ1</text>
<text x="313.6" y="182.1">C26</text>
<text x="313.6" y="185.3">100nF</text>
<text x="274.8" y="225.1">1k</text>
<text x="274.8" y="222">R4</text>
<text x="116.3" y="241.8">Teensy4.1</text>
<text x="126.3" y="245">U1</text>
</g>
<g font-size="3.2" fill="#00f">
<text x="139.1" y="68.9">1</text>
<text x="143.6" y="70.3">Input</text>
<text x="139.1" y="83">3</text>
<text x="143.6" y="84.4">Output</text>
<text x="135.4" y="125.3">1</text>
<text x="148.3" y="125.3">2</text>
<text x="135.4" y="128.8">3</text>
<text x="138.9" y="127.1">1</text>
<text x="138.9" y="130.6">3</text>
<text x="144.8" y="127.1">2</text>
<text x="144.8" y="130.6">4</text>
<text x="148.3" y="128.8">4</text>
<text x="135.4" y="132.4">5</text>
<text x="138.9" y="134.1">5</text>
<text x="144.8" y="134.1">6</text>
<text x="148.3" y="132.4">6</text>
<text x="54.9" y="148.2">4</text>
<text x="60.1" y="148.2">24</text>
<text x="151.9" y="148.2">4</text>
<text x="162.5" y="148.2">24</text>
<text x="51.4" y="153.5">3</text>
<text x="51.4" y="150">4</text>
<text x="54.6" y="153.5">23</text>
<text x="54.6" y="150">24</text>
<text x="54.9" y="155.3">2</text>
<text x="54.9" y="151.8">3</text>
<text x="60.1" y="155.3">22</text>
<text x="60.1" y="151.8">23</text>
<text x="148.4" y="153.5">3</text>
<text x="148.4" y="150">4</text>
<text x="151.9" y="155.3">2</text>
<text x="151.9" y="151.8">3</text>
<text x="156.9" y="153.5">23</text>
<text x="156.9" y="150">24</text>
<text x="162.5" y="155.3">22</text>
<text x="162.5" y="151.8">23</text>
<text x="51.4" y="160.6">1</text>
<text x="51.4" y="157.1">2</text>
<text x="54.6" y="160.6">21</text>
<text x="54.6" y="157.1">22</text>
<text x="54.9" y="158.8">1</text>
<text x="60.1" y="158.8">21</text>
<text x="148.4" y="160.6">1</text>
<text x="148.4" y="157.1">2</text>
<text x="151.9" y="158.8">1</text>
<text x="156.9" y="160.6">21</text>
<text x="156.9" y="157.1">22</text>
<text x="162.5" y="158.8">21</text>
<text x="54.6" y="167.6">19</text>
<text x="54.6" y="164.1">20</text>
<text x="60.1" y="165.9">19</text>
<text x="60.1" y="162.3">20</text>
<text x="156.9" y="167.6">19</text>
<text x="156.9" y="164.1">20</text>
<text x="162.5" y="165.9">19</text>
<text x="162.5" y="162.3">20</text>
<text x="54.6" y="171.2">18</text>
<text x="60.1" y="172.9">17</text>
<text x="60.1" y="169.4">18</text>
<text x="156.9" y="171.2">18</text>
<text x="162.5" y="172.9">17</text>
<text x="162.5" y="169.4">18</text>
<text x="54.6" y="178.2">16</text>
<text x="54.6" y="174.7">17</text>
<text x="60.1" y="180">15</text>
<text x="60.1" y="176.5">16</text>
<text x="156.9" y="178.2">16</text>
<text x="156.9" y="174.7">17</text>
<text x="162.5" y="180">15</text>
<text x="162.5" y="176.5">16</text>
<text x="54.6" y="185.3">14</text>
<text x="54.6" y="181.8">15</text>
<text x="60.1" y="183.5">14</text>
<text x="156.9" y="185.3">14</text>
<text x="156.9" y="181.8">15</text>
<text x="162.5" y="183.5">14</text>
<text x="54.6" y="188.8">13</text>
<text x="60.1" y="190.6">12</text>
<text x="60.1" y="187">13</text>
<text x="156.9" y="188.8">13</text>
<text x="162.5" y="190.6">12</text>
<text x="162.5" y="187">13</text>
<text x="54.6" y="195.9">11</text>
<text x="54.6" y="192.3">12</text>
<text x="60.1" y="197.6">10</text>
<text x="60.1" y="194.1">11</text>
<text x="156.9" y="195.9">11</text>
<text x="156.9" y="192.3">12</text>
<text x="162.5" y="197.6">10</text>
<text x="162.5" y="194.1">11</text>
<text x="54.6" y="199.4">10</text>
<text x="56.7" y="202.9">9</text>
<text x="60.1" y="201.2">9</text>
<text x="156.9" y="199.4">10</text>
<text x="162.5" y="201.2">9</text>
<text x="56.7" y="210">7</text>
<text x="56.7" y="206.4">8</text>
<text x="60.1" y="208.2">7</text>
<text x="60.1" y="204.7">8</text>
<text x="162.5" y="208.2">7</text>
<text x="162.5" y="204.7">8</text>
<text x="56.7" y="213.5">6</text>
<text x="60.1" y="215.3">5</text>
<text x="60.1" y="211.7">6</text>
<text x="162.5" y="215.3">5</text>
<text x="162.5" y="211.7">6</text>
<text x="56.7" y="220.6">4</text>
<text x="56.7" y="217">5</text>
<text x="60.1" y="218.8">4</text>
<text x="162.5" y="218.8">4</text>
<text x="56.7" y="227.6">2</text>
<text x="56.7" y="224.1">3</text>
<text x="60.1" y="225.8">2</text>
<text x="60.1" y="222.3">3</text>
<text x="162.5" y="225.8">2</text>
<text x="162.5" y="222.3">3</text>
<text x="56.7" y="231.1">1</text>
<text x="60.1" y="229.4">1</text>
<text x="162.5" y="229.4">1</text>
<text x="383.3" y="236.1">13</text>
<text x="383.3" y="239.6">14</text>
<text x="389.8" y="234.7">13</text>
<text x="389.8" y="238.2">14</text>
</g>
<g font-size="3.2">
<text x="144.6" y="77.3">Ground</text>
<text x="158.7" y="75.9">2</text>
<text x="43.6" y="167.3">19</text>
<text x="43.6" y="163.8">20</text>
<text x="147.7" y="167.3">19</text>
<text x="147.7" y="163.8">20</text>
<text x="43.6" y="170.8">18</text>
<text x="147.7" y="170.8">18</text>
<text x="43.6" y="177.9">16</text>
<text x="43.6" y="174.3">17</text>
<text x="147.7" y="177.9">16</text>
<text x="147.7" y="174.3">17</text>
<text x="43.6" y="184.9">14</text>
<text x="43.6" y="181.4">15</text>
<text x="147.7" y="184.9">14</text>
<text x="147.7" y="181.4">15</text>
<text x="43.6" y="192">12</text>
<text x="43.6" y="188.5">13</text>
<text x="147.7" y="192">12</text>
<text x="147.7" y="188.5">13</text>
<text x="43.6" y="195.5">11</text>
<text x="147.7" y="195.5">11</text>
<text x="43.6" y="199">10</text>
<text x="45.6" y="202.6">9</text>
<text x="147.7" y="199">10</text>
<text x="149.7" y="202.6">9</text>
<text x="45.6" y="209.6">7</text>
<text x="45.6" y="206.1">8</text>
<text x="149.7" y="209.6">7</text>
<text x="149.7" y="206.1">8</text>
<text x="45.6" y="213.1">6</text>
<text x="149.7" y="213.1">6</text>
<text x="45.6" y="220.2">4</text>
<text x="45.6" y="216.7">5</text>
<text x="149.7" y="220.2">4</text>
<text x="149.7" y="216.7">5</text>
<text x="45.6" y="227.3">2</text>
<text x="45.6" y="223.7">3</text>
<text x="149.7" y="227.3">2</text>
<text x="149.7" y="223.7">3</text>
<text x="45.6" y="230.8">1</text>
<text x="149.7" y="230.8">1</text>
</g>
<g font-size="2.8" fill="#840000">
<text x="87.3" y="120.2">60</text>
<text x="87.3" y="123.7">61</text>
<text x="98.4" y="121.5">R+</text>
<text x="98.4" y="125">LED</text>
<text x="87.3" y="127.2">62</text>
<text x="87.3" y="130.7">63</text>
<text x="98.4" y="128.6">T-</text>
<text x="87.3" y="134.3">64</text>
<text x="87.3" y="137.8">65</text>
<text x="98.4" y="132.1">T+</text>
<text x="98.4" y="135.6">GND</text>
<text x="107" y="137.8" transform="rotate(-90 107 137.8)">Ethernet</text>
<text x="98.4" y="139.2">R-</text>
<text x="87.3" y="148.6">25</text>
<text x="98.4" y="149.9">33_PWM_MCLK2</text>
<text x="145.6" y="149.9">32_OUT1B</text>
<text x="166.9" y="148.6">24</text>
<text x="87.3" y="152.1">26</text>
<text x="87.3" y="155.6">27</text>
<text x="98.4" y="153.4">34_DAT1_MISO2</text>
<text x="147.2" y="153.4">31_CTX3</text>
<text x="166.9" y="155.6">22</text>
<text x="166.9" y="152.1">23</text>
<text x="87.3" y="159.1">28</text>
<text x="98.4" y="157">35_DAT0_MOSI2</text>
<text x="98.4" y="160.5">36_PWM_CLK_CS2</text>
<text x="142.2" y="160.5">29_PWM_TX7</text>
<text x="147.2" y="157">30_CRX3</text>
<text x="166.9" y="159.1">21</text>
<text x="87.3" y="162.7">29</text>
<text x="87.3" y="166.2">30</text>
<text x="98.4" y="164">37_PWM_CMD_SCK2</text>
<text x="98.4" y="167.6">38_DAT3</text>
<text x="140.5" y="167.6">27_A13_SCK1</text>
<text x="142.2" y="164">28_PWM_RX7</text>
<text x="166.9" y="166.2">19</text>
<text x="166.9" y="162.7">20</text>
<text x="87.3" y="169.7">31</text>
<text x="87.3" y="173.2">32</text>
<text x="98.4" y="171.1">39_DAT2</text>
<text x="138.8" y="171.1">26_A12_MOSI1</text>
<text x="166.9" y="173.2">17</text>
<text x="166.9" y="169.7">18</text>
<text x="87.3" y="176.8">33</text>
<text x="98.4" y="174.6">40_A16_CS1</text>
<text x="98.4" y="178.1">41_A17_MIS01</text>
<text x="126.9" y="178.1">24_PWM_A10_TX6_SCL2</text>
<text x="126.9" y="174.6">25_PWM_A11_RX6_SDA2</text>
<text x="166.9" y="176.8">16</text>
<text x="87.3" y="183.8">35</text>
<text x="87.3" y="180.3">34</text>
<text x="98.4" y="185.2">13_PWM_SCK_CRX1_LED</text>
<text x="98.4" y="181.7">GND</text>
<text x="132" y="185.2">12_PWM_MISO_MQSL</text>
<text x="154" y="181.7">3V3</text>
<text x="166.9" y="183.8">14</text>
<text x="166.9" y="180.3">15</text>
<text x="87.3" y="187.4">36</text>
<text x="87.3" y="190.9">37</text>
<text x="98.4" y="188.7">14_PWM_A0_TX3_SPDIF&gt;11_PWM_MOSI_CTX1</text>
<text x="166.9" y="190.9">12</text>
<text x="166.9" y="187.4">13</text>
<text x="87.3" y="194.4">38</text>
<text x="87.3" y="197.9">39</text>
<text x="98.4" y="192.2">15_PWM_A1_RX3_SPDIF&lt;</text>
<text x="98.4" y="195.8">16_A2_RX4_SCL1</text>
<text x="135.4" y="192.2">10_PWM_CS_MQSR</text>
<text x="140.5" y="195.8">9_PWM_OUT1C</text>
<text x="166.9" y="197.9">10</text>
<text x="166.9" y="194.4">11</text>
<text x="87.3" y="201.5">40</text>
<text x="98.4" y="199.3">17_A3_TX4_SDA1</text>
<text x="98.4" y="202.8">18_PWM_A4_SDA0</text>
<text x="133.7" y="202.8">7_PWM_RX2_OUT1A9</text>
<text x="137.1" y="199.3">8_PWM_TX2_IN1</text>
<text x="166.9" y="201.5">9</text>
<text x="87.3" y="205">41</text>
<text x="87.3" y="208.5">42</text>
<text x="98.4" y="206.4">19_PWM_A5_SCL0</text>
<text x="98.4" y="209.9">20_A6_TX5_LRCLK1</text>
<text x="140.5" y="206.4">6_PWM_OUT1D8</text>
<text x="143.9" y="209.9">5_PWM_IN27</text>
<text x="166.9" y="208.5">7</text>
<text x="166.9" y="205">8</text>
<text x="87.3" y="212.1">43</text>
<text x="87.3" y="215.6">44</text>
<text x="98.4" y="213.4">21_A7_RX5_BCLK1</text>
<text x="140.5" y="213.4">4_PWM_BCLK26</text>
<text x="166.9" y="215.6">5</text>
<text x="166.9" y="212.1">6</text>
<text x="87.3" y="219.1">45</text>
<text x="98.4" y="216.9">22_PWM_A8_CTX1</text>
<text x="98.4" y="220.5">23_PWM_A9_CRX1_MCLK1</text>
<text x="138.8" y="216.9">3_PWM_LRCLK25</text>
<text x="142.2" y="220.5">2_PWM_OUT24</text>
<text x="166.9" y="219.1">4</text>
<text x="87.3" y="222.6">46</text>
<text x="87.3" y="226.2">47</text>
<text x="98.4" y="224">3V3</text>
<text x="98.4" y="227.5">GND</text>
<text x="125.2" y="224">1_PWM_TX1_CTX2_MISO13</text>
<text x="128.6" y="227.5">0_PWM_RX1_CRX2_CS12</text>
<text x="166.9" y="226.2">2</text>
<text x="166.9" y="222.6">3</text>
<text x="87.3" y="229.7">48</text>
<text x="98.4" y="231.1">VIN</text>
<text x="154" y="231.1">GND1</text>
<text x="166.9" y="229.7">1</text>
</g>
<g font-size="2.8" fill="#800">
<text x="375.7" y="183.9">J8</text>
<text x="375.7" y="187.4">J7</text>
<text x="375.7" y="190.9">J6</text>
<text x="375.7" y="194.5">J5</text>
<text x="375.7" y="198">J4</text>
<text x="375.7" y="201.5">J3</text>
<text x="375.7" y="205">J2</text>
<text x="375.7" y="208.6">J1</text>
</g>
<g font-size="2.5" fill="#00f">
<text x="107.6" y="28.3">1</text>
<text x="107.6" y="31.8">2</text>
<text x="107.6" y="35.3">3</text>
<text x="110.7" y="30.1">VIN</text>
<text x="110.7" y="33.6">GND</text>
<text x="110.7" y="37.1">+VO</text>
<text x="107.6" y="51.2">1</text>
<text x="110.7" y="53">VIN</text>
<text x="107.6" y="54.8">2</text>
<text x="107.6" y="58.3">3</text>
<text x="110.7" y="56.5">GND</text>
<text x="110.7" y="60">+VO</text>
</g>
<g font-size="2.5" fill="#800">
<text x="331.6" y="185.8">RD-</text>
<text x="379.2" y="190.9">RX-</text>
<text x="331.6" y="196.2">RD+</text>
<text x="331.6" y="199.7">TD-</text>
<text x="379.2" y="201.5">RX+</text>
<text x="379.2" y="208.6">TX+</text>
<text x="379.2" y="205">TX-</text>
<text x="331.6" y="210.3">TD+</text>
<text x="331.6" y="215.6">NC</text>
<text x="342.2" y="215.6">1000pF</text>
<text x="331.6" y="220.9">GND</text>
<text x="344" y="219.1">2KV</text>
<text x="372.9" y="217.4">4X75 ohms</text>
</g>
<g font-size="2.1" fill="#840000">
<text x="105.6" y="223.6">(250mA max)</text>
<text x="103.7" y="230.6">(3.6v to 5.5v)</text>
</g>
</svg>
